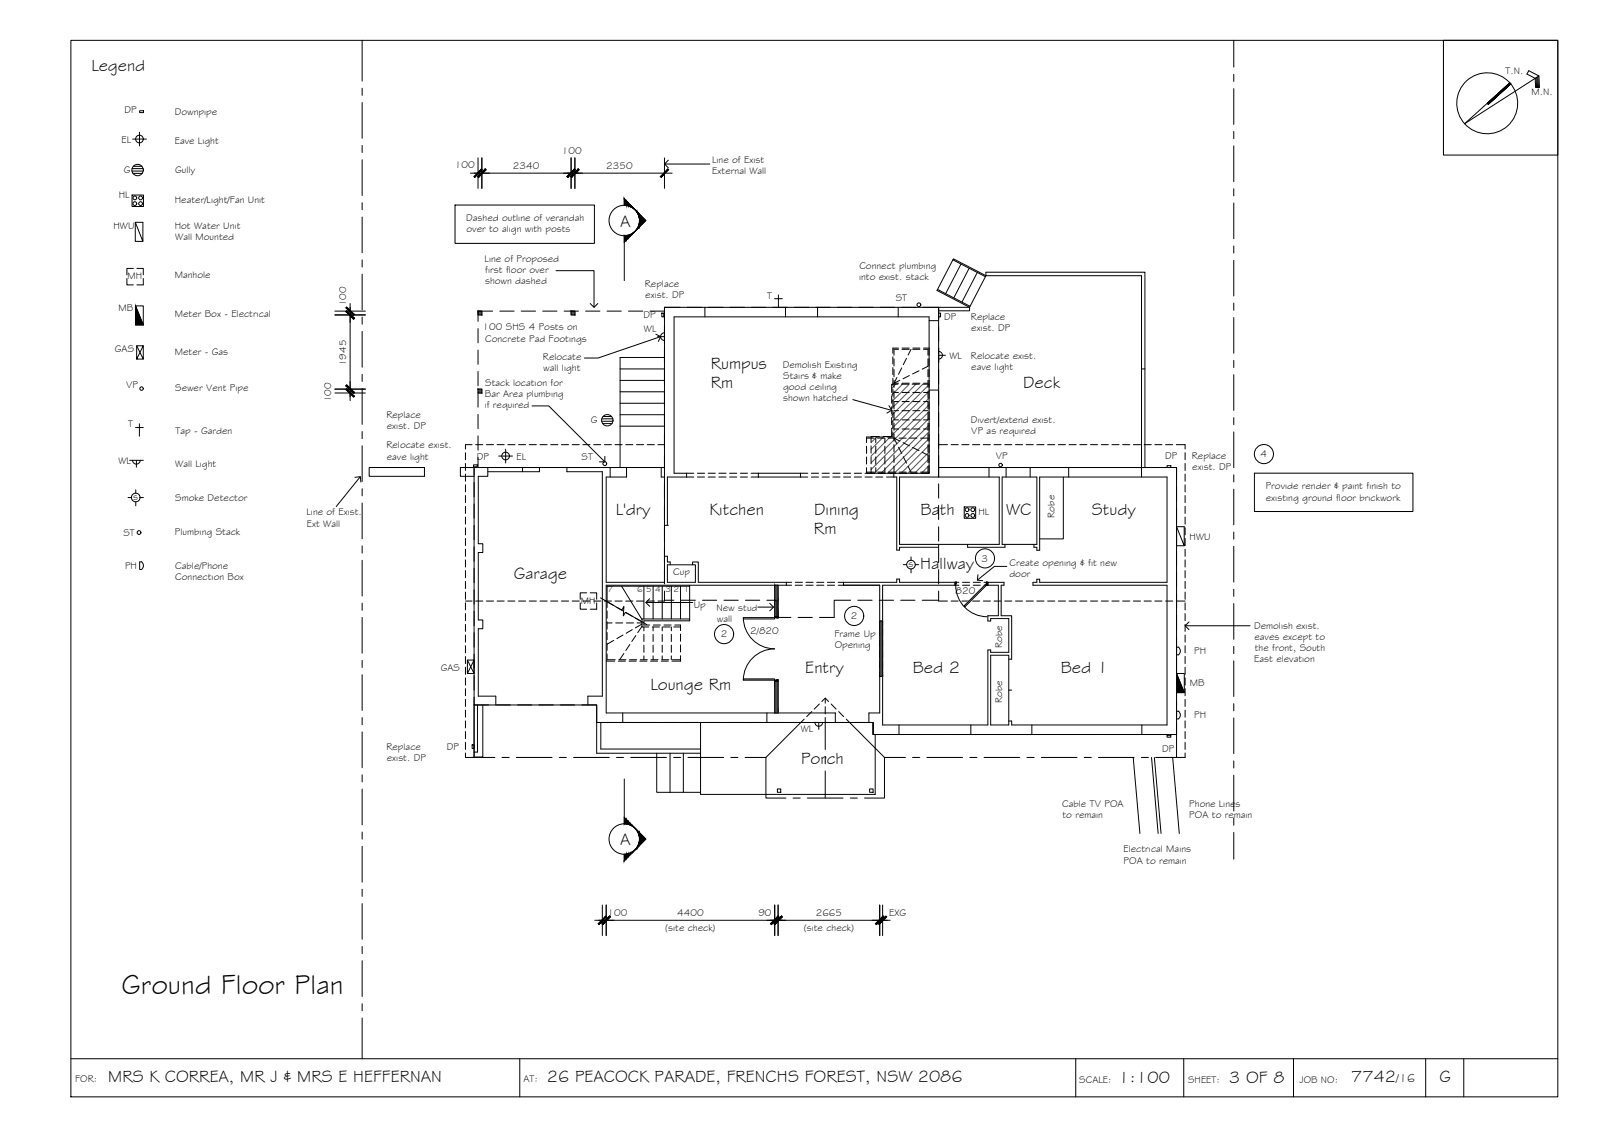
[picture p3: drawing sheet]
<svg xmlns="http://www.w3.org/2000/svg" width="420mm" height="297mm" viewBox="0 0 420 297" stroke-linecap="round" stroke-linejoin="round" font-family="sans-serif">
<!-- layer: HATCH -->
<g fill="#545454" stroke="#545454" stroke-width=".26">
<path d="M125.4 81.6l1 1v-1zM125.4 81.6l1 1h-1z"/>
<path d="M125.4 102l1 1v-1zM125.4 102l1 1h-1z"/>
<path d="M149.8 81.6l1 1v-1zM149.8 81.6l1 1h-1z"/>
<path d="M203.2 153.4l.9 4v-4zM203.2 153.4l.9 4h-.9z"/>
<path d="M203.8 157.4l.3 4.3v-4.3zM203.8 157.4l.3 4.3h-.3z"/>
<path d="M203.2 157.4l.6 4.3v-4.3zM203.2 157.4l.6 4.3h-.6z"/>
<path d="M203.2 178.5l.9 8.4v-8.4zM203.2 178.5l.9 8.4h-.9z"/>
<path d="M230.7 162.8l.8 14.5v-14.5zM230.7 162.8l.8 14.5h-.8z"/>
</g>
<!-- layer: BORDER -->
<g fill="none" stroke="#000" stroke-width=".26">
<path d="M18.6 10.6h390v277h-390zM378.6 10.6h30v30.1h-30zM403.6 19.9l.2 3-1.1 .1-.1-2.5-2.1-1.1 .4-.9 2.7 1.4-19.5 12.5 11.9-10.7M396.2 22l-5.9 5.4M402.9 20.4l.1 2.5M403.1 20.2l.2 2.8M403.4 20.1l.1 2.8M18.6 277.6h390M136.3 277.6v10M282.1 277.6v10M310.5 277.6v10M339.2 277.6v10"/>
<path d="M373.9 277.6v10M383.9 277.6v10"/>
<circle cx="390.1" cy="27.1" r="8"/>
</g>
<!-- layer: SERVICES -->
<g fill="none" stroke="#000" stroke-width=".26">
<path d="M34.8 36.5h3.6M36.6 34.7v3.6M36.6 29h1v.5h-1zM34.6 44.8h3M34.6 51.1h3v3h-3zM34.6 44.2h2.9M34.9 45.5h2.4M35 43.6h2.2M35.5 58.3l2 5v-5h-2v5h2M33.3 73v1.7h1.7M35 70.4h-1.7v1.7M35.9 70.4h1.7v1.7"/>
<path d="M37.6 73v1.7h-1.7M203.1 78.3h2.1M204.2 77.3v3.3M35.5 80.2v5h2.1l-2.1-5h2.1v5M35.8 90.6l1.8 3.5v-3.5M35.8 94.1l1.8-3.5h-1.8v3.5h1.8M172.5 88.3h1.8M173.6 82.1h.5v1h-.5zM174.3 87.2a1.01 1.01 0 0 0-1 1 1.01 1.01 0 0 0 1 1.1M174.3 86.5v3.5M246.2 92.1a1.01 1.01 0 0 1 1 1 1.01 1.01 0 0 1-1 1M246.2 82.1h.5v1h-.5z"/>
<path d="M246.2 93.1h1.8M246.2 91.3v3.6M35.5 112.1h2.1M36.6 111.1v3.3M130.8 119.6h3.6M132.6 117.8v3.6M157.8 110.4h3M157.8 109.8h2.9M158.1 111.1h2.4M158.2 109.2h2.2M33.6 130.4h.9M34 120.7h3.6"/>
<path d="M34.8 120.7a1.01 1.01 0 0 0 1 1 1.01 1.01 0 0 0 1-1M35.6 128.4v.9M35.6 131.6v1M35.8 120.7v1.8M36.7 130.4h.9M124.2 121.9h1v.5h-1zM252.9 132.9h3v3h-3zM306.1 122.1h1v.5h-1zM308.6 138.1l2 5v-5h-2v5h2M36.6 147.3h.5a1.28 1.28 0 0 1 0 2h-.5zM152.2 158v1.7h1.7M153.9 155.4h-1.7v1.7"/>
<path d="M154.8 155.4h1.7v1.7M156.5 158v1.7h-1.7M236.9 148h.9M238.9 146v.9M238.9 149.2v1M240.1 148h.8M122.6 173.1l1.7 3.5v-3.5M122.6 176.6l1.7-3.5h-1.7v3.5h1.7M308.6 176.6v5h2l-2-5h2v5M308.6 169.7h.5a1.28 1.28 0 0 1 0 2h-.5zM123.8 195.3h.5v1h-.5zM212.9 189.4h3.6"/>
<path d="M213.7 189.4a1.01 1.01 0 0 0 1 1 1.01 1.01 0 0 0 1-1M214.7 189.4v1.8M297.2 198.6l1.8 19.9M302 198.6l1.7 19.9M302.8 198.6l1.7 19.9M306.1 192.8h1v.5h-1zM307.6 198.6l1.7 19.9M309.1 188.5a1.25 1.25 0 0 0 0-2h-.5v2h.5"/>
<circle cx="36.6" cy="36.5" r="1.01"/>
<circle cx="35.4" cy="53.4" r=".5"/>
<circle cx="35.4" cy="51.9" r=".5"/>
<circle cx="36.1" cy="44.6" r="1.49"/>
<circle cx="36.9" cy="51.9" r=".5"/>
<circle cx="36.9" cy="53.4" r=".5"/>
<circle cx="241" cy="79.9" r=".5"/>
<circle cx="37.1" cy="101.9" r=".46"/>
<circle cx="132.6" cy="119.6" r="1.01"/>
<circle cx="159.3" cy="110.2" r="1.49"/>
<circle cx="35.6" cy="130.4" r="1.13"/>
<circle cx="36.5" cy="139.6" r=".5"/>
<circle cx="158.6" cy="121.6" r=".5"/>
<circle cx="253.6" cy="135.1" r=".5"/>
<circle cx="253.6" cy="133.6" r=".5"/>
<circle cx="255.1" cy="135.1" r=".5"/>
<circle cx="255.1" cy="133.6" r=".5"/>
<circle cx="262.4" cy="121.9" r=".46"/>
<circle cx="238.9" cy="148" r="1.13"/>
</g>
<path d="M35.5 80.2l2.1 5h-2.1zM308.6 176.6l2 5h-2z" fill="#000" stroke="#000" stroke-width=".26"/>
<!-- layer: EXISTING -->
<g fill="none" stroke="#000" stroke-width=".26">
<path d="M245.9 75.9l8.5 4.4M249.9 68.1l8.5 4.4M250 67.9l8.6 4.4-4.3 8.3-8.5-4.4zM252 69.2l-4 7.8M254.2 70.3l-4 7.8M256.3 71.4l-4 7.8M258.6 72.3v-.9h41.7v51.2M258.6 72.3h40.8v52.8M162.6 99.7h11.7M162.6 96.7h11.7M174.3 93.7h-11.7v28.9M184.9 80.6v2.5"/>
<path d="M206 80.6v2.5M214.4 80.6v2.5M234.2 93.5v1.9M234.2 96.4v1.8M234.2 99.2v1.8M234.5 94.1v1.9M234.5 96.9v1.9M234.5 99.7v1.9M235.2 99l-.7 1.5M235.6 80.6v2.5M235.7 91.3h-1.5v1.3M235.7 91.6h-1.2v1.5"/>
<path d="M236 99.7l-1.5 .8M236.5 96.4l-.8 1.7M236.6 91.6h1.9M236.6 91.3h1.9M237.8 93.9l-.9 1.7M238.5 98.5l-1.7 .8M238.9 91.6l-.7 1.5M239.4 91.6h1.9M239.4 91.3h1.9M241 97.2l-1.7 .8M242.2 91.6h1.2v1.5M242.2 91.3h1.5"/>
<path d="M243.4 94.1v1.9M243.4 96.9v1.9M243.4 99.7v1.9M243.4 96l-1.5 .8M243.7 84.1h2.5M246.2 80.6h8.1v.9h-8.1M246.2 80.6v44.5M246.2 80.6h-71.9v44.4M299.4 96.7h.9M162.6 111.7h11.7M162.6 108.7h11.7M162.6 105.7h11.7"/>
<path d="M162.6 102.7h11.7M227.3 114.9h1.9M227.3 117v1.9M227.3 119.8v1.9M228.9 114.6h-1.6v1.4M229.7 114.9v1.1M229.7 117v1.9M229.7 119.8v1.9M229.8 114.6h1.9M230.2 114.9h1.9M232.1 114.9v1.1M232.1 117v1.9"/>
<path d="M232.1 119.8v1.9M233 114.9h1.9M234.2 102v1.9M234.2 104.8v1.9M234.2 107.6v1.9M234.2 110.4v1.9M234.2 113.2v1.4h-1.6M234.5 102.5v1.9M234.5 105.3v1.9M234.5 108.1v1.9M234.5 110.9v1.9M234.5 113.8v1.8"/>
<path d="M234.5 116.6v1.9M234.5 119.4v1.9M234.5 112.5h1.2M234.5 110.1h1.2M234.5 107.7h1.2M234.5 105.3h1.2M234.5 102.9h1.2M234.5 100.5h1.2M235.7 117.2l.8 1.7M235.8 114.9h1.9M236 115.6l-1.5-.7 .7 1.5M236.6 112.5h1.9"/>
<path d="M236.6 110.1h1.9M236.6 107.7h1.9M236.6 105.3h1.9M236.6 102.9h1.9M236.6 100.5h1.9M236.8 116l1.7 .9M236.9 119.7l.9 1.7M238.6 114.9h1.9M239.3 117.3l1.7 .8M239.4 112.5h1.9M239.4 110.1h1.9M239.4 107.7h1.9"/>
<path d="M239.4 105.3h1.9M239.4 102.9h1.9M239.4 100.5h1.9M241.4 114.9h2M241.9 118.6l1.5 .7M242.2 112.5h1.2M242.2 110.1h1.2M242.2 107.7h1.2M242.2 105.3h1.2M242.2 102.9h1.2M242.2 100.5h1.2M243.4 102.5v1.9"/>
<path d="M243.4 105.3v1.9M243.4 108.1v1.9M243.4 110.9v1.9M243.4 113.8v1.8M243.4 116.6v1.9M243.4 119.4v1.9M243.7 102.3h2.5M96.8 122.6h14.5v2.3h-14.5zM124.3 122.6v75.9h2.3v-13.7M127.9 122.6v2.3h-2.5v17.7h1.2v2.3h-1.2v17.6h1.2v2.3h-1.2v17.7h4.6v2.3M137 122.6v1.1M141.5 122.6v1.1h-13.6"/>
<path d="M148.7 122.6v1.1h9.3v58.8h-3.8v2.3M160 122.6v2.5M164.3 122.6v2.5h-5.3v27.6h15.3M173.4 122.6v2.5h.9v28M174.3 122.6h-53.6v2.3h3.6M174.3 137.7h1M180.1 124.1v1M182 125.1h-7v12.6M182 124.1h-5.2v-41h66.9v41h-11.2M182.9 125.1h1.9M182.9 124.1h1.9M185.7 125.1h1.9"/>
<path d="M185.7 124.1h1.9M188.5 125.1h1.9M188.5 124.1h1.9M191.4 125.1h1.8M191.4 124.1h1.8M194.2 125.1h1.9M194.2 124.1h1.9M197 125.1h14.9M197 124.1h14.9M198.9 124.1v1M209.9 124.1v1M212.8 125.1h1.9"/>
<path d="M212.8 124.1h1.9M215.6 125.1h1.9M215.6 124.1h1.9M218.4 125.1h1.9M218.4 124.1h1.9M221.2 125.1h1.9M221.2 124.1h1.9M224.1 125.1h1.8M224.1 124.1h1.8M226.9 125.1h1.8M226.9 124.1h2.5M227.3 123.8h1.9"/>
<path d="M227.3 122.6v1.5M229.7 125.1h1.8M229.7 124.1h2.5M229.7 122.6v1.2M230.2 123.8h1.9M232.1 122.6v1.2M232.5 125.1h2.7v19.1h.7v-.7h10.3v-.8M233 123.8h1.9M234.4 124.1v1M234.5 122.2v1.6M235.8 123.8h1.9M235.9 125.1h26.2v17.6h-26.2z"/>
<path d="M238.2 122.3l.7 1.5M238.6 123.8h1.9M243.4 122.2v1.6h-2M243.7 122.2v1.9h-2.1M246.2 122.6h62.4v70h-79.6v-3.2h-72.5M246.2 126.8v3.8M246.2 132.5v3.7M246.2 138.1v3.8M259.4 122.6v2.5M262.8 125.1h9.1v17.6h-9.1zM263.9 122.6v2.5M270.2 122.6v2.5"/>
<path d="M278.9 125.1v16.2h-6.2M280.3 122.6v2.5M174.3 145.8h.7v1.5h.8v.8M174.3 155v2.4h2.4M175 148.1h7.4v4.6h-7.4zM178.6 157.4h3.8M181.6 148.1v-.8h1.5v5.4h24.5M184.2 157.4h3.8M189.9 157.4h3.7M195.5 157.4h3.7M201.1 157.4h2.5M203.8 157.4v4.5"/>
<path d="M206.2 152.7v.7M207.6 153.4h-48.6v33.5h60.1v2.5M208.6 153.4h1.8M208.6 152.7h1.8M211.4 153.4h1.9M211.4 152.7h1.9M214.2 153.4h1.9M214.2 152.7h1.9M217 153.4h1.9M217 152.7h1.9M219.8 153.4h10.9v10.6M219.8 152.7h15.4v-.9h.7v.9h15.6"/>
<path d="M221.2 152.7v.7M223.1 157.4h-4.3v4.5h-3.9M225 157.4h3.7M230.6 157.4h3.8M236.2 157.4h3.8M246.2 143.7v3.8M246.2 149.3v3.8M246.2 155v2.4h-4.3M251.5 153.4h-20v10.6M252.4 153.4h1.9M252.4 152.7h1.9M253.8 142.7v.8h9.8v-.8"/>
<path d="M255.3 153.4h1.8M255.3 152.7h1.8M258.1 152.7h5.2v.7h-.7v8h2.7v11.4h-.7M258.1 153.4h3.7v8h-2.7v1.4h.7v-.6h4.8v8.8h-4.8v-.6h-.7v19.7h-27.6v-13.9M271.2 142.7v.8h.7v.8h.8v-19.2h33.4v27.6h-33.4v-.8h-.8v.8h-1v.7h35.2v36.7h-40.8v-1.1h-.7M203.6 161.9h3.8M209.3 161.9h3.7M230.7 162.8h.8M230.7 176.2v10.7h-2.8v2.5M230.7 164.9v1.9M230.7 167.7v1.9M230.7 170.5v1.9"/>
<path d="M230.7 173.3v1.9M230.7 177.3h.8M231.5 164.9v1.9M231.5 167.7v1.9M231.5 170.5v1.9M231.5 173.3v1.9M259.8 171.8h4.8v18.3h-4.8zM124.3 184.8h32.2v12.7h27.2M125.2 184.8v12.4h-.9M157.6 189.4v7h26.1M163.3 186.9v2.5M172.2 197.5v10.2h11.5"/>
<path d="M175.7 197.5v10.2M179.2 197.5v10.2M183.7 189.4v18.9h45.8v-15.7M201.1 186.9v2.5M235.8 190.1v2.5M254.6 190.1v2.5M264.6 180.9h.7M270.6 190.1v2.5M299.5 190.1v2.5M203.9 206.8h.9v.9h-.9zM228.1 206.8h.9v.9h-.9z"/>
</g>
<!-- layer: ROOFPLAN EXIST. -->
<g fill="none" stroke="#000" stroke-width=".26">
<path d="M122.1 118.7v1.8M123.8 116.6h-1.7v1.1M124.7 116.6h1.9M127.6 116.6h1.8M130.4 116.6h1.8M133.2 116.6h1.9M136 116.6h1.9M138.8 116.6h1.9M141.6 116.6h1.9M144.4 116.6h1.9M147.2 116.6h1.9M150.1 116.6h1.8"/>
<path d="M152.9 116.6h1.8M155.7 116.6h1.9M158.5 116.6h1.9M161.3 116.6h1.9M164.1 116.6h1.9M166.9 116.6h1.9M169.7 116.6h1.9M172.6 116.6h1.7M246.2 116.6h2.3M249.4 116.6h1.9M252.3 116.6h1.8M255.1 116.6h1.8"/>
<path d="M257.9 116.6h1.9M260.7 116.6h1.9M263.5 116.6h1.9M266.3 116.6h1.9M269.1 116.6h1.9M271.9 116.6h1.9M274.8 116.6h1.8M277.6 116.6h1.8M280.4 116.6h1.8M283.2 116.6h1.9M286 116.6h1.9M288.8 116.6h1.9"/>
<path d="M291.6 116.6h1.9M294.4 116.6h1.9M297.3 116.6h1.8M300.1 116.6h1.8M302.9 116.6h1.8M305.7 116.6h1.9M308.5 116.6h2.3v1.1M310.8 118.7v1.8M122.1 121.5v1.9M122.1 124.3v1.9M122.1 127.1v1.9M122.1 129.9v1.9"/>
<path d="M122.1 132.7v1.9M122.1 135.5v1.9M122.1 138.4v1.8M310.8 121.5v1.9M310.8 124.3v1.9M310.8 127.1v1.9M310.8 129.9v1.9M310.8 132.7v1.9M310.8 135.5v1.9M310.8 138.4v1.8M122.1 141.2v1.8M122.1 144v1.9"/>
<path d="M122.1 146.8v1.9M122.1 149.6v1.9M122.1 152.4v1.9M122.1 155.2v1.9M122.1 158v1.9M122.1 157.6h1.7M124.7 157.6h1.9M127.6 157.6h1.8M130.4 157.6h1.8M133.2 157.6h1.9M136 157.6h1.9M138.8 157.6h1.9"/>
<path d="M141.6 157.6h1.9M144.4 157.6h1.9M147.2 157.6h1.9M150.1 157.6h1.8M152.9 157.6h1.8M155.7 157.6h1.9M158.5 157.6h1.9M161.3 157.6h1.9M164.1 157.6h1.9M166.9 157.6h1.9M169.7 157.6h1.9M174.3 157.4v.2h-1.7"/>
<path d="M246.2 157.4v.2h2.3M249.4 157.6h1.9M252.3 157.6h1.8M255.1 157.6h1.8M257.9 157.6h1.9M260.7 157.6h1.9M263.5 157.6h1.9M266.3 157.6h1.9M269.1 157.6h1.9M271.9 157.6h1.9M274.8 157.6h1.8M277.6 157.6h1.8"/>
<path d="M280.4 157.6h1.8M283.2 157.6h1.9M286 157.6h1.9M288.8 157.6h1.9M291.6 157.6h1.9M294.4 157.6h1.9M297.3 157.6h1.8M300.1 157.6h1.8M302.9 157.6h1.8M305.7 157.6h1.9M308.5 157.6h2.3M310.8 141.2v1.8"/>
<path d="M310.8 144v1.9M310.8 146.8v1.9M310.8 149.6v1.9M310.8 152.4v1.9M310.8 155.2v1.9M310.8 158v1.9M122.1 160.9v1.8M122.1 163.7v1.8M122.1 166.5v1.9M122.1 169.3v1.9M122.1 172.1v1.9M122.1 174.9v1.9"/>
<path d="M122.1 177.7v1.9M310.8 160.9v1.8M310.8 163.7v1.8M310.8 166.5v1.9M310.8 169.3v1.9M310.8 172.1v1.9M310.8 174.9v1.9M310.8 177.7v1.9M122.1 180.5v1.9M122.1 183.4v1.8M122.1 186.2v1.8M122.1 189v1.9"/>
<path d="M122.1 191.8v1.9M122.1 194.6v1.9M124.3 184.8v13.8h-2.2v-1.2M124.3 198.6h5.5M131.7 198.6h1.8M135.4 198.6h9.4M146.7 198.6h1.9M150.4 198.6h9.4M161.7 198.6h1.8M165.4 198.6h9.4M176.7 198.6h1.8M180.4 198.6h9.4"/>
<path d="M191.7 198.6h1.8M195.4 198.6h5.5M200.9 198.6v10.6h5.2M210.9 188.5l-10 10.1M212.9 186.6l-1.3 1.3M214.9 184.6l-1.3 1.3M215.5 183.9l.9-.9 .9 .9M216.4 183v1.4M216.4 185.3v1.9M216.4 188.1v8.4M216.4 198.4v1.9M218 184.6l1.3 1.3"/>
<path d="M220 186.6l1.3 1.3M222 188.5l10 10.1M232 198.6v10.6h-5.3M232 198.6h5.5M239.3 198.6h1.9M243.1 198.6h9.4M254.3 198.6h1.9M258.1 198.6h9.4M269.3 198.6h1.9M273.1 198.6h9.4M284.3 198.6h1.9M288.1 198.6h9.4"/>
<path d="M299.3 198.6h1.9M303.1 198.6h5.5M308.6 192.6v6h2.2v-1.2M310.8 180.5v1.9M310.8 183.4v1.8M310.8 186.2v1.8M310.8 189v1.9M310.8 191.8v1.9M310.8 194.6v1.9M208 209.2h1.9M211.7 209.2h9.4M216.4 202.1v7.1"/>
<path d="M223 209.2h1.9"/>
</g>
<!-- layer: HATCH -->
<g fill="none" stroke="#545454" stroke-width=".26">
<path d="M230 114.4l-1.5 1.6M231.8 114.4l-3.3 3.4M233.6 114.4l-5.1 5.2M234.9 100.7l-1 1.1M236.7 100.7l-2.8 2.9M238.5 100.7l-4.6 4.6M240.2 100.7l-6.3 6.4M242 100.7l-8.1 8.2M243.7 100.8l-9.8 9.9M243.7 102.6l-9.8 9.8M243.7 104.4l-9.8 9.8M243.7 106.1l-15.2 15.2"/>
<path d="M243.7 107.9l-15.2 15.2M243.7 109.7l-14.4 14.4M243.7 111.4l-12.7 12.7M243.7 113.2l-10.9 10.9M243.7 115l-9.1 9.1M243.7 116.7l-7.4 7.4M243.7 118.5l-5.6 5.6M243.7 120.3l-3.8 3.8M243.7 122l-2.1 2.1M243.7 123.8l-.3 .3"/>
</g>
<!-- layer: 0.13 -->
<g fill="none" stroke="#000" stroke-width=".26">
<path d="M228.5 116.9v1.9M228.5 119.7v1.9M230.7 114.4h-2.2v1.6M233.9 112.3v2.1h-2.3M233.9 103.8v1.9M233.9 106.7v1.8M233.9 109.5v1.9M235.5 100.7h-1.6v2.2M236.4 100.7h1.9M239.2 100.7h1.9M242 100.7h1.7M228.5 122.5v1.6h1.1"/>
<path d="M230.5 124.1h1.9M233.3 124.1h1.1M157.5 156.7l5.6 3.3 .5-1-.1 2.5 .5-1 5.6 3.3M250.7 153.5a8.2 8.2 0 0 0 8.2 8.2M195 161.9a8.2 8.2 0 0 0 8.2 8.2 8.2 8.2 0 0 0-8.2 8.2"/>
</g>
<!-- layer: SECTION POINT -->
<g fill="#000" stroke="#000" stroke-width=".26">
<path d="M166.2 54.6l.4 .4zM166.9 55.4l.3 .5zM167.7 56.1l1.7 1.7-1.7 1.7zM166.2 61l.4-.3zM166.9 60.2l-.3 .5zM166.2 216.8l.4 .3zM166.6 217.1l.3 .5zM167.7 218.3l1.7 1.7-1.7 1.7zM166.2 223.2l.4-.4zM167.2 221.9l-.3 .5z"/>
<path d="M163.7 52.2l.6 .5v1.2zM163.7 52.2v1.6l.6 .1z"/>
<path d="M164.3 52.7l.5 .5v.8zM164.3 52.7v1.2l.5 .1z"/>
<path d="M164.8 53.2l.5 .5v.4zM164.8 53.2v.8l.5 .1z"/>
<path d="M165.3 53.7l.4 .7zM165.3 53.7v.4l.4 .3z"/>
<path d="M165.7 54.2l.5 .4zM165.7 54.2v.2l.5 .2z"/>
<path d="M166.9 55.4l.3 .5zM166.6 55l.3 .4z"/>
<path d="M167.2 59.7v.3l-.3 .2zM166.9 60.2l.3-.2z"/>
<path d="M167.2 55.7l.3 .2v.5zM167.2 55.7l.3 .7z"/>
<path d="M167.5 59.2v.5h-.3zM167.2 59.7v.3l.3-.3z"/>
<path d="M167.5 55.9l.1 .2v.9zM167.5 55.9l.1 1.1z"/>
<path d="M167.6 58.7v.9l-.1-.4zM167.5 59.2v.5l.1-.1z"/>
<path d="M167.6 56.1l.1 1.4zM167.6 56.1l.1 1.4z"/>
<path d="M167.7 58.1v1.4zM167.6 58.7v.9z"/>
<path d="M163.7 61.8h.6v1.2zM163.7 61.8v1.7l.6-.5z"/>
<path d="M164.3 61.8l.5-.1v.8zM164.3 61.8v1.2l.5-.5z"/>
<path d="M164.8 61.7l.5-.2v.4zM164.8 61.7v.8l.5-.6z"/>
<path d="M165.3 61.5l.4-.2v.2zM165.3 61.5v.4l.4-.4z"/>
<path d="M165.7 61.3l.5-.3zM165.7 61.3v.2l.5-.5z"/>
<path d="M164.3 214.8l-.6 1.2h.6zM163.7 214.3l.6 .5-.6 1.2z"/>
<path d="M164.8 215.3l-.5 .7 .5 .1zM164.3 214.8l.5 .5-.5 .7z"/>
<path d="M164.8 216.1l.5 .2v-.4zM164.8 215.3l.5 .6-.5 .2z"/>
<path d="M165.3 216.3l.4 .2v-.2zM165.3 215.9l.4 .4h-.4z"/>
<path d="M165.7 216.5l.5 .3zM165.7 216.3l.5 .5-.5-.3z"/>
<path d="M166.9 217.6l.3 .5v-.3zM166.9 217.5l.3 .3z"/>
<path d="M167.2 218.1l.3 .5v-.5zM167.2 217.8l.3 .3h-.3z"/>
<path d="M167.6 218.2l-.1 .4 .1 .5zM167.5 218.1l.1 .1-.1 .4z"/>
<path d="M167.7 218.3v1.4zM167.6 218.2v.9z"/>
<path d="M164.3 223.9l-.6 1.7 .6-.5zM163.7 224l.6-.1-.6 1.7z"/>
<path d="M164.8 223.8l-.5 1.3 .5-.5zM164.3 223.9l.5-.1-.5 1.3z"/>
<path d="M165.3 223.7l-.5 .9 .5-.5zM164.8 223.8l.5-.1-.5 .9z"/>
<path d="M165.7 223.4l-.4 .7zM165.3 223.7l.4-.3-.4 .7z"/>
<path d="M166.2 223.2l-.5 .4zM165.7 223.4l.5-.2-.5 .4z"/>
<path d="M167.2 221.9l-.3 .5zM166.9 222.4l-.3 .4z"/>
<path d="M167.5 221.4l-.3 .7 .3-.2zM167.5 221.4l-.3 .7z"/>
<path d="M167.6 220.8l-.1 1.1 .1-.2zM167.6 220.8l-.1 1.1z"/>
<path d="M167.7 220.3l-.1 1.4zM167.7 220.3l-.1 1.4z"/>
</g>
<g fill="none" stroke="#000" stroke-width=".26">
<path d="M163.7 53.8v-1.6l5.7 5.6-5.7 5.7M163.7 61.8v11.8M163.7 214.3l5.7 5.7-5.7 5.6v-1.6M163.7 204.2v11.8"/>
<circle cx="163.7" cy="57.8" r="4"/>
<circle cx="163.7" cy="220" r="4"/>
</g>
<!-- layer: NEWWORK -->
<g fill="none" stroke="#000" stroke-width=".26">
<path d="M125.4 81.6h1v1h-1zM125.4 86.1v3.8M125.4 91.8v3.7M125.4 97.4v3.7M129.2 81.6h-3.8v2.7M131.1 81.6h3.7M136.7 81.6h3.7M142.3 81.6h3.8M148 81.6h3.7M149.8 81.6h1v1h-1zM153.6 81.6h3.7M159.2 81.6h3.7"/>
<path d="M164.8 81.6h3.8M170.5 81.6h3.8M174.3 85.6v3.8M174.3 91.3v3.7M174.3 96.9v3.7M178.4 80.6h-4.1v3.2M180.2 80.6h3.8M185.9 80.6h3.7M191.5 80.6h3.7M197.1 80.6h3.8M202.7 80.6h3.8M208.4 80.6h3.7"/>
<path d="M214 80.6h3.7M219.6 80.6h3.8M225.2 80.6h3.8M230.9 80.6h3.7M236.5 80.6h3.7M242.1 80.6h4.1v3.2M246.2 85.6v3.8M246.2 91.3v3.7M246.2 96.9v3.7M125.4 102h1v1h-1zM125.4 103v3.8M125.4 108.6v3.8"/>
<path d="M125.4 114.3v3.7M125.4 119.9v2.7M174.3 119.4v3.2h-4.4M174.3 102.5v3.8M174.3 108.1v3.8M174.3 113.8v3.7M246.2 119.4v3.2h2.1M246.2 102.5v3.8M246.2 108.1v3.8M246.2 113.8v3.7M124.3 126.5v3.8M124.3 132.1v3.8"/>
<path d="M124.3 137.8v3.7M128.7 122.6h-4.4v2M130.6 122.6h3.7M136.2 122.6h3.7M141.8 122.6h3.7M147.4 122.6h3.8M153.1 122.6h3.7M158.7 122.6h3.7M164.3 122.6h3.7M250.2 122.6h3.7M255.8 122.6h3.8M261.4 122.6h3.8"/>
<path d="M267.1 122.6h3.7M272.7 122.6h3.7M278.3 122.6h3.8M283.9 122.6h3.8M289.6 122.6h3.7M295.2 122.6h3.7M300.8 122.6h3.8M306.4 122.6h2.2v3.1M308.6 127.6v3.7M308.6 133.2v3.7M308.6 138.8v3.8M124.3 143.4v3.7"/>
<path d="M124.3 149v3.8M124.3 154.6v3.8M203.2 153.4h.9v8.3h-.9zM250.5 152.7v.7M259.1 152.7v.7M308.6 144.5v3.7M308.6 150.1v3.7M308.6 155.7v3.7M124.3 160.3v3.7M124.3 165.9v3.7M124.3 171.5v3.8M124.3 177.1v3.8"/>
<path d="M203.2 178.5h.9v8.4h-.9zM230.7 162.8h.8v14.5h-.8zM308.6 161.3v3.8M308.6 167v3.7M308.6 172.6v3.7M308.6 178.2v3.7M124.3 182.8v2h3.9M130.1 184.8h3.7M135.7 184.8h3.8M141.3 184.8h3.8M147 184.8h3.7M152.6 184.8h3.9v4.6h4.4"/>
<path d="M162.7 189.4h3.8M168.4 189.4h3.7M174 189.4h3.7M179.6 189.4h3.8M185.2 189.4h3.8M190.8 189.4h3.8M196.5 189.4h3.7M202.1 189.4h3.8M207.7 189.4h3.8M213.3 189.4h3.8M219 189.4h3.7M224.6 189.4h4.4v3.2h2.3"/>
<path d="M233.2 192.6h3.7M238.8 192.6h3.7M244.4 192.6h3.8M250 192.6h3.8M255.7 192.6h3.7M261.3 192.6h3.7M266.9 192.6h3.7M272.5 192.6h3.8M278.2 192.6h3.7M283.8 192.6h3.7M289.4 192.6h3.7M295 192.6h3.8"/>
<path d="M300.7 192.6h3.7M308.6 189.5v3.1h-2.3M308.6 183.8v3.8"/>
</g>
<!-- layer: MASK -->
<g fill="#fff" stroke="#fff" stroke-width=".26">
<path d="M258.4 153.3l.2-.3 .3 .3z"/>
<path d="M258.4 153.3h.5l-5.6 5.5z"/>
<path d="M258.4 153.3l-5.6 5.5h.5zM252.8 158.8h.5l-.2 .3z"/>
<path d="M195 162.3h8.2v-.4zM195 161.9h8.2l-8.2 .4z"/>
<path d="M195 178.3h8.2v-.3zM195 178h8.2l-8.2 .3z"/>
</g>
<path d="M258.6 153l.3 .3-5.8 5.8-.3-.3zM195 161.9h8.2v.4h-8.2zM195 178h8.2v.3h-8.2z" fill="none" stroke="#fff" stroke-width=".26"/>
<!-- layer: DOORS -->
<path d="M250.5 152.6h.3l-.1 .9h-.2zM258.6 153l.3 .3-5.8 5.8-.3-.3zM258.7 152.6h.4v.9h-.2zM195 161.9h8.2v.4h-8.2zM195 178h8.2v.3h-8.2zM203.2 161.7h.9v.3l-.9-.1zM203.2 178.3l.9-.1v.3h-.9z" fill="none" stroke="#000" stroke-width=".26"/>
<!-- layer: DIMENSION -->
<g fill="none" stroke="#000" stroke-width=".26">
<path d="M123.4 45.4h52.9M125.4 41.4v8M126.4 41.4v8M149.8 41.4v8M150.8 41.4v8M174.3 41.4v8M91.8 79.6v25.4M87.8 81.6h8M87.8 82.6h8M87.8 102h8M87.8 103h8M158 237.3v8"/>
<path d="M159 237.3v8M203.2 237.3v8M204.1 237.3v8M230.7 237.3v8M231.5 237.3v8M156 241.3h77.5"/>
</g>
<!-- layer: 0 -->
<g fill="#000" stroke="#000" stroke-width=".26">
<path d="M124.3 46.3l.2 .2 1.8-2.2zM126.3 44.3l.2 .2-2 2z"/>
<path d="M127.3 44.3l-1.8 2.2 2-2zM125.3 46.3l2-2-1.8 2.2z"/>
<path d="M127.3 44.3l-1.8 2.2 2-2zM125.3 46.3l2-2-1.8 2.2z"/>
<path d="M148.7 46.3l.2 .2 1.8-2.2zM150.7 44.3l.2 .2-2 2z"/>
<path d="M148.7 46.3l.2 .2 1.8-2.2zM150.7 44.3l.2 .2-2 2z"/>
<path d="M151.7 44.3l-1.8 2.2 2-2zM151.7 44.3l-1.8 2.2-.2-.2z"/>
<path d="M151.7 44.3l-1.8 2.2 2-2zM151.7 44.3l-1.8 2.2-.2-.2z"/>
<path d="M173.2 46.3l.2 .2 1.8-2.2zM175.2 44.3l.2 .2-2 2z"/>
<path d="M90.7 80.7l2.2 1.8-2-2zM90.7 80.7l2.2 1.8-.2 .2z"/>
<path d="M90.7 81.7l2 2 .2-.2zM90.7 81.7l.2-.2 2 2z"/>
<path d="M90.7 81.7l2 2 .2-.2zM90.7 81.7l.2-.2 2 2z"/>
<path d="M90.9 100.9l-.2 .2 2.2 1.8zM90.7 101.1l2.2 1.8-.2 .2z"/>
<path d="M90.9 100.9l-.2 .2 2.2 1.8zM90.7 101.1l2.2 1.8-.2 .2z"/>
<path d="M90.7 102.1l2 2 .2-.2zM90.7 102.1l.2-.2 2 2z"/>
<path d="M156.9 242.2l.2 .2 1.8-2.2zM158.9 240.2l.2 .2-2 2z"/>
<path d="M159.9 240.2l-1.8 2.2 2-2zM157.9 242.2l2-2-1.8 2.2z"/>
<path d="M159.9 240.2l-1.8 2.2 2-2zM157.9 242.2l2-2-1.8 2.2z"/>
<path d="M202.1 242.2l.2 .2 1.8-2.2zM204.1 240.2l.2 .2-2 2z"/>
<path d="M202.1 242.2l.2 .2 1.8-2.2zM204.1 240.2l.2 .2-2 2z"/>
<path d="M205 240.2l-1.8 2.2 2-2zM203 242.2l2-2-1.8 2.2z"/>
<path d="M205 240.2l-1.8 2.2 2-2zM203 242.2l2-2-1.8 2.2z"/>
<path d="M229.6 242.2l.2 .2 1.8-2.2zM231.6 240.2l.2 .2-2 2z"/>
<path d="M229.6 242.2l.2 .2 1.8-2.2zM231.6 240.2l.2 .2-2 2z"/>
<path d="M232.4 240.2l-1.8 2.2 2-2zM230.4 242.2l2-2-1.8 2.2z"/>
</g>
<!-- layer: BORDER -->
<g fill="#000" stroke="#000" stroke-width=".26">
<path d="M390.1 27.1l5.9-5.4zM390.1 27.1l5.9-5.4 .2 .3z"/>
<path d="M390.1 27.1l.2 .3 5.9-5.4zM390.3 27.4l5.9-5.4z"/>
</g>
<!-- layer: 0 -->
<g fill="none" stroke="#000" stroke-width=".26">
<path d="M174.3 43h11.8M175.3 42l-1 1 1 1M145.8 71h10v9.6M154.8 79.6l1 1 1-1M172 87.6l1.3 .7-.6 1.2M173.3 88.3l-16.4 5.6h-3.6M139.5 106.4h4.4l14.7 14.7M158.6 119.7v1.4h-1.4M223.7 104.8l10.2 2.8M233.2 106.4l.7 1.2-1.3 .7M93.1 125.1l1.4-.1 .1 1.4M94.5 125l-6.3 7.8"/>
<path d="M169.4 158h12.3M170.4 157l-1 1 1 1M198.8 159.2h4.1M201.9 158.2l1 1-1 1M256.5 150.7l-.2 1.4 1.4 .1M264.1 148.5h-3.3l-4.5 3.6M310.8 164.1h17.1M311.8 163.1l-1 1 1 1"/>
</g>
<!-- layer: BOUNDARY -->
<g fill="none" stroke="#000" stroke-width=".26">
<path d="M95 10.6v10.7M323.6 10.6v7M323.6 19.5v1.9M95 23.1v1.9M95 26.9v9.4M95 38.1v1.9M323.6 23.2v9.4M323.6 34.5v1.9M323.6 38.2v9.4M95 41.9v9.4M95 53.1v1.9M95 56.9v9.4"/>
<path d="M323.6 49.5v1.9M323.6 53.2v9.4M95 68.1v1.9M95 71.9v9.4M323.6 64.5v1.9M323.6 68.2v9.4M323.6 79.5v1.9M95 83.1v1.9M95 86.9v9.4M95 98.1v1.9M323.6 83.2v9.4M323.6 94.5v1.9"/>
<path d="M323.6 98.2v9.4M95 101.9v9.4M95 113.1v1.9M95 116.9v9.4M323.6 109.5v1.9M323.6 113.2v9.4M95 128.1v1.9M95 131.9v9.4M323.6 124.5v1.9M323.6 128.2v9.4M323.6 139.5v1.9M95 143.1v1.9"/>
<path d="M95 146.9v9.4M95 158.1v1.9M323.6 143.2v9.4M323.6 154.5v1.9M323.6 158.2v9.4M95 161.9v9.4M95 173.1v1.9M95 176.9v9.4M323.6 169.5v1.9M323.6 173.2v9.4M95 188.1v1.9M95 191.9v9.4"/>
<path d="M323.6 184.5v1.9M323.6 188.2v9.4M323.6 199.5v1.9M95 203.1v1.9M95 206.9v9.4M95 218.1v1.9M323.6 203.2v9.4M323.6 214.5v1.9M323.6 218.2v7.1M95 221.9v9.4M95 233.1v1.9M95 236.9v9.3"/>
<path d="M95 248.1v1.9M95 251.9v9.4M95 263.1v1.9M95 266.9v10.7"/>
</g>
<!-- layer: TEXT -->
<g fill="none" stroke="#000" stroke-width=".26">
<path d="M119.3 53.8h36.6v10h-36.6zM329 124.1h41.6v10h-41.6z"/>
<circle cx="331.5" cy="119" r="2.51"/>
<circle cx="258.3" cy="146.4" r="2.51"/>
<circle cx="189.9" cy="166.2" r="2.51"/>
<circle cx="224" cy="161.5" r="2.51"/>
</g>
<!-- layer: STAIRS -->
<g fill="none" stroke="#000" stroke-width=".26">
<path d="M159.2 157.7l1.8 1M161.8 159.2l1.6 1M163 153.7l5.4 8.7M168.9 153.7v8.6M171.3 153.7v8.6M173.7 153.7v8.6M176.1 153.7v8.6M178.5 153.7v8.6M180.9 153.7h-21.7v5.6M180.9 153.4v9.4h-12v1.1h1.5M159 173.3h2.2M159.2 171.5v1.5h2.2"/>
<path d="M159.2 160.2v1.9M159.2 163v1.9M159.2 165.8v1.9M159.2 168.6v1.9M159.2 163.3h1.3M161 167.9l-1.8 1M161.5 163.3h1.8M162.2 173.3h1.8M162.3 173h1.9M163.4 166.5l-1.6 .9M163.6 171.3l-1.1 1.7M164.2 160.6l1.6 1"/>
<path d="M164.3 163.3h1.8M165 173.3h1.9M165.1 173h1.9M165.2 169l-1.1 1.5M165.8 165.1l-1.6 .9M166.7 162l1.7 1M166.8 166.6l-1.1 1.6M167.1 163.3h1.3M167.8 173.3h1.9M167.9 173h1.9M168.4 164.2l-1.1 1.7M168.4 163.6l-1.7 1"/>
<path d="M168.9 164.4v1M168.9 166.3v1.9M168.9 169.1v1.9M168.9 172v1M170.6 173.3h1.9M170.7 173h1.9M171.1 164.4h1.9M171.3 164.4v1M171.3 166.3v1.9M171.3 169.1v1.9M171.3 172v1M171.3 163.9h1.9"/>
<path d="M173.4 173.3h1.9M173.6 173h1.8M173.7 164.4v1M173.7 166.3v1.9M173.7 169.1v1.9M173.7 172v1M173.9 164.4h1.9M174.1 163.9h1.9M176.1 164.4v1M176.1 166.3v1.9M176.1 169.1v1.9M176.1 172v1"/>
<path d="M176.3 173h2.2M176.7 164.4h1.8M177 163.9h1.5v1.4M178.5 171.9v1.4h-2.3M178.5 166.3v1.8M178.5 169.1v1.8M180.9 162.3h-12.5v2.1h1.7"/>
</g>
<text font-size="7.5" x="31.9" y="260.5">Ground Floor Plan</text>
<g font-size="4.5">
<text x="24" y="18.6">Legend</text>
<text x="162.7" y="59.5">A</text>
<text x="186.4" y="96.8">Rumpus</text>
<text x="186.4" y="101.8">Rm</text>
<text x="268.3" y="101.8">Deck</text>
<text x="161.6" y="135.1">L'dry</text>
<text x="186" y="135.1">Kitchen</text>
<text x="213.5" y="135.1">Dining</text>
<text x="241.5" y="135.1">Bath</text>
<text x="263.9" y="135.1">WC</text>
<text x="286.3" y="135.1">Study</text>
<text x="213.5" y="140.1">Rm</text>
<text x="241.3" y="149.2">Hallway</text>
<text x="134.8" y="151.9">Garage</text>
<text x="211.2" y="176.4">Entry</text>
<text x="239.4" y="176.4">Bed 2</text>
<text x="278.2" y="176.4">Bed 1</text>
<text x="170.6" y="180.9">Lounge Rm</text>
<text x="210.1" y="200.4">Porch</text>
<text x="162.7" y="221.4">A</text>
<text x="28.4" y="283.6">MRS K CORREA, MR J &amp; MRS E HEFFERNAN</text>
<text x="143.4" y="283.6">26 PEACOCK PARADE, FRENCHS FOREST, NSW 2086</text>
<text x="293.3" y="283.9">1:100</text>
<text x="322.3" y="283.9">3 OF 8</text>
<text x="354.4" y="283.8">7742</text>
<text x="377.5" y="283.8">G</text>
</g>
<text font-size="3.2" x="366.2" y="283.8">/16</text>
<g font-size="2.6">
<text x="394.9" y="19.5">T.N.</text>
<text x="32.6" y="29.7">DP</text>
<text x="401.6" y="24.9">M.N.</text>
<text x="45.8" y="30">Downpipe</text>
<text x="31.9" y="37.5">EL</text>
<text x="45.9" y="37.7">Eave Light</text>
<text x="147.3" y="40.4">100</text>
<text x="32.5" y="45.4">G</text>
<text x="45.9" y="45.3">Gully</text>
<text x="119.3" y="44.2">100</text>
<text x="134.5" y="44.3">2340</text>
<text x="159" y="44.3">2350</text>
<text x="186.8" y="42.7">Line of Exist</text>
<text x="186.8" y="45.6">External Wall</text>
<text x="31.1" y="51.9">HL</text>
<text x="45.8" y="53.2">Heater/Light/Fan Unit</text>
<text x="29.7" y="60">HWU</text>
<text x="122.3" y="58">Dashed outline of verandah</text>
<text x="45.8" y="60.1">Hot Water Unit</text>
<text x="46" y="63">Wall Mounted</text>
<text x="122.4" y="60.9">over to align with posts</text>
<text x="127.1" y="68.6">Line of Proposed</text>
<text x="127.3" y="71.5">first floor over</text>
<text x="225.4" y="70.6">Connect plumbing</text>
<text x="33.4" y="73.3">MH</text>
<text x="45.8" y="72.9">Manhole</text>
<text x="127.2" y="74.4">shown dashed</text>
<text x="169.1" y="75.3">Replace</text>
<text x="225.3" y="73.5">into exist. stack</text>
<text x="31" y="81.4">MB</text>
<text x="45.8" y="83">Meter Box - Electrical</text>
<text x="90.8" y="80.3" transform="rotate(-90 90.8 80.3)">100</text>
<text x="168.8" y="83.3">DP</text>
<text x="169.2" y="78.2">exist. DP</text>
<text x="201.2" y="78.3">T</text>
<text x="234.9" y="79">ST</text>
<text x="247.7" y="84">DP</text>
<text x="254.6" y="84">Replace</text>
<text x="126.6" y="86.6">100 SHS 4 Posts on</text>
<text x="127.2" y="89.6">Concrete Pad Footings</text>
<text x="168.9" y="87.1">WL</text>
<text x="254.7" y="86.9">exist. DP</text>
<text x="30.1" y="92.3">GAS</text>
<text x="45.8" y="93.1">Meter - Gas</text>
<text x="142.4" y="94.3">Relocate</text>
<text x="249" y="94.1">WL</text>
<text x="254.6" y="94">Relocate exist.</text>
<text x="33.1" y="101.8">VP</text>
<text x="90.7" y="96" transform="rotate(-90 90.7 96)">1945</text>
<text x="127.3" y="101.1">Stack location for</text>
<text x="142.5" y="97.2">wall light</text>
<text x="205.3" y="96.4">Demolish Existing</text>
<text x="205.4" y="99.4">Stairs &amp; make</text>
<text x="254.7" y="96.9">eave light</text>
<text x="45.9" y="102.5">Sewer Vent Pipe</text>
<text x="86.9" y="105.5" transform="rotate(-90 86.9 105.5)">100</text>
<text x="127.1" y="107">if required</text>
<text x="127.2" y="104">Bar Area plumbing</text>
<text x="205.4" y="102.3">good ceiling</text>
<text x="205.4" y="105.2">shown hatched</text>
<text x="33.6" y="112">T</text>
<text x="46" y="113.7">Tap - Garden</text>
<text x="101.4" y="109.6">Replace</text>
<text x="101.5" y="112.5">exist. DP</text>
<text x="155" y="111">G</text>
<text x="254.6" y="111">Divert/extend exist.</text>
<text x="254.7" y="113.9">VP as required</text>
<text x="101.4" y="117.6">Relocate exist.</text>
<text x="330.6" y="119.9">4</text>
<text x="31.1" y="121.6">WL</text>
<text x="46" y="122.3">Wall Light</text>
<text x="101.5" y="120.5">eave light</text>
<text x="125.1" y="120.6">DP</text>
<text x="135.5" y="120.5">EL</text>
<text x="152.5" y="120.6">ST</text>
<text x="261.1" y="120.2">VP</text>
<text x="305.6" y="120.3">DP</text>
<text x="312.6" y="120.3">Replace</text>
<text x="312.7" y="123.2">exist. DP</text>
<text x="34.9" y="131">s</text>
<text x="46" y="131.4">Smoke Detector</text>
<text x="332" y="128.3">Provide render &amp; paint finish to</text>
<text x="332" y="131.2">existing ground floor brickwork</text>
<text x="80.4" y="135.1">Line of Exist.</text>
<text x="256.6" y="135.1">HL</text>
<text x="276.6" y="135.7" transform="rotate(-90 276.6 135.7)">Robe</text>
<text x="32.3" y="140.6">ST</text>
<text x="45.9" y="140.2">Plumbing Stack</text>
<text x="80.5" y="138">Ext Wall</text>
<text x="312" y="141.5">HWU</text>
<text x="32.8" y="149.2">PH</text>
<text x="46" y="149">Cable/Phone</text>
<text x="238.3" y="148.5">s</text>
<text x="257.5" y="147.2">3</text>
<text x="264.7" y="148.4">Create opening &amp; fit new</text>
<text x="46" y="152">Connection Box</text>
<text x="176.5" y="150.7">Cup</text>
<text x="250.6" y="155.7">820</text>
<text x="264.7" y="151.3">door</text>
<text x="152.3" y="158.3">MH</text>
<text x="181.9" y="159.4">Up</text>
<text x="187.9" y="160.1">New stud</text>
<text x="188" y="163">wall</text>
<text x="189" y="167.1">2</text>
<text x="196.7" y="166.3">2/820</text>
<text x="218.8" y="166.9">Frame Up</text>
<text x="223.1" y="162.3">2</text>
<text x="328.9" y="164.8">Demolish exist.</text>
<text x="329" y="167.7">eaves except to</text>
<text x="218.9" y="169.8">Opening</text>
<text x="262.8" y="169.9" transform="rotate(-90 262.8 169.9)">Robe</text>
<text x="313.2" y="171.5">PH</text>
<text x="328.9" y="173.5">East elevation</text>
<text x="329.1" y="170.6">the front, South</text>
<text x="115.6" y="175.8">GAS</text>
<text x="312.1" y="180">MB</text>
<text x="262.8" y="184.2" transform="rotate(-90 262.8 184.2)">Robe</text>
<text x="313.2" y="188.3">PH</text>
<text x="101.4" y="196.7">Replace</text>
<text x="117.2" y="196.7">DP</text>
<text x="210" y="192">WL</text>
<text x="304.8" y="197.1">DP</text>
<text x="101.5" y="199.6">exist. DP</text>
<text x="278.6" y="211.6">Cable TV POA</text>
<text x="278.6" y="214.5">to remain</text>
<text x="311.9" y="211.6">Phone Lines</text>
<text x="311.9" y="214.5">POA to remain</text>
<text x="294.7" y="223.5">Electrical Mains</text>
<text x="294.7" y="226.4">POA to remain</text>
<text x="159.3" y="240">100</text>
<text x="174.5" y="244">(site check)</text>
<text x="177.6" y="240.2">4400</text>
<text x="198.9" y="240.2">90</text>
<text x="210.8" y="244">(site check)</text>
<text x="213.9" y="240.2">2665</text>
<text x="233.2" y="240.2">EXG</text>
<text x="19.7" y="283.8">FOR:</text>
<text x="137.3" y="283.6">AT:</text>
<text x="283" y="283.9">SCALE:</text>
<text x="311.6" y="283.9">SHEET:</text>
<text x="340.8" y="283.9">JOB NO:</text>
</g>
<g font-size="2.2">
<text x="159.3" y="155.3">7</text>
<text x="167.1" y="155.3">6</text>
<text x="169.5" y="155.3">5</text>
<text x="171.8" y="155.3">4</text>
<text x="174.6" y="155.3">3</text>
<text x="176.6" y="155.3">2</text>
<text x="179.4" y="155.3">1</text>
</g>
</svg>
